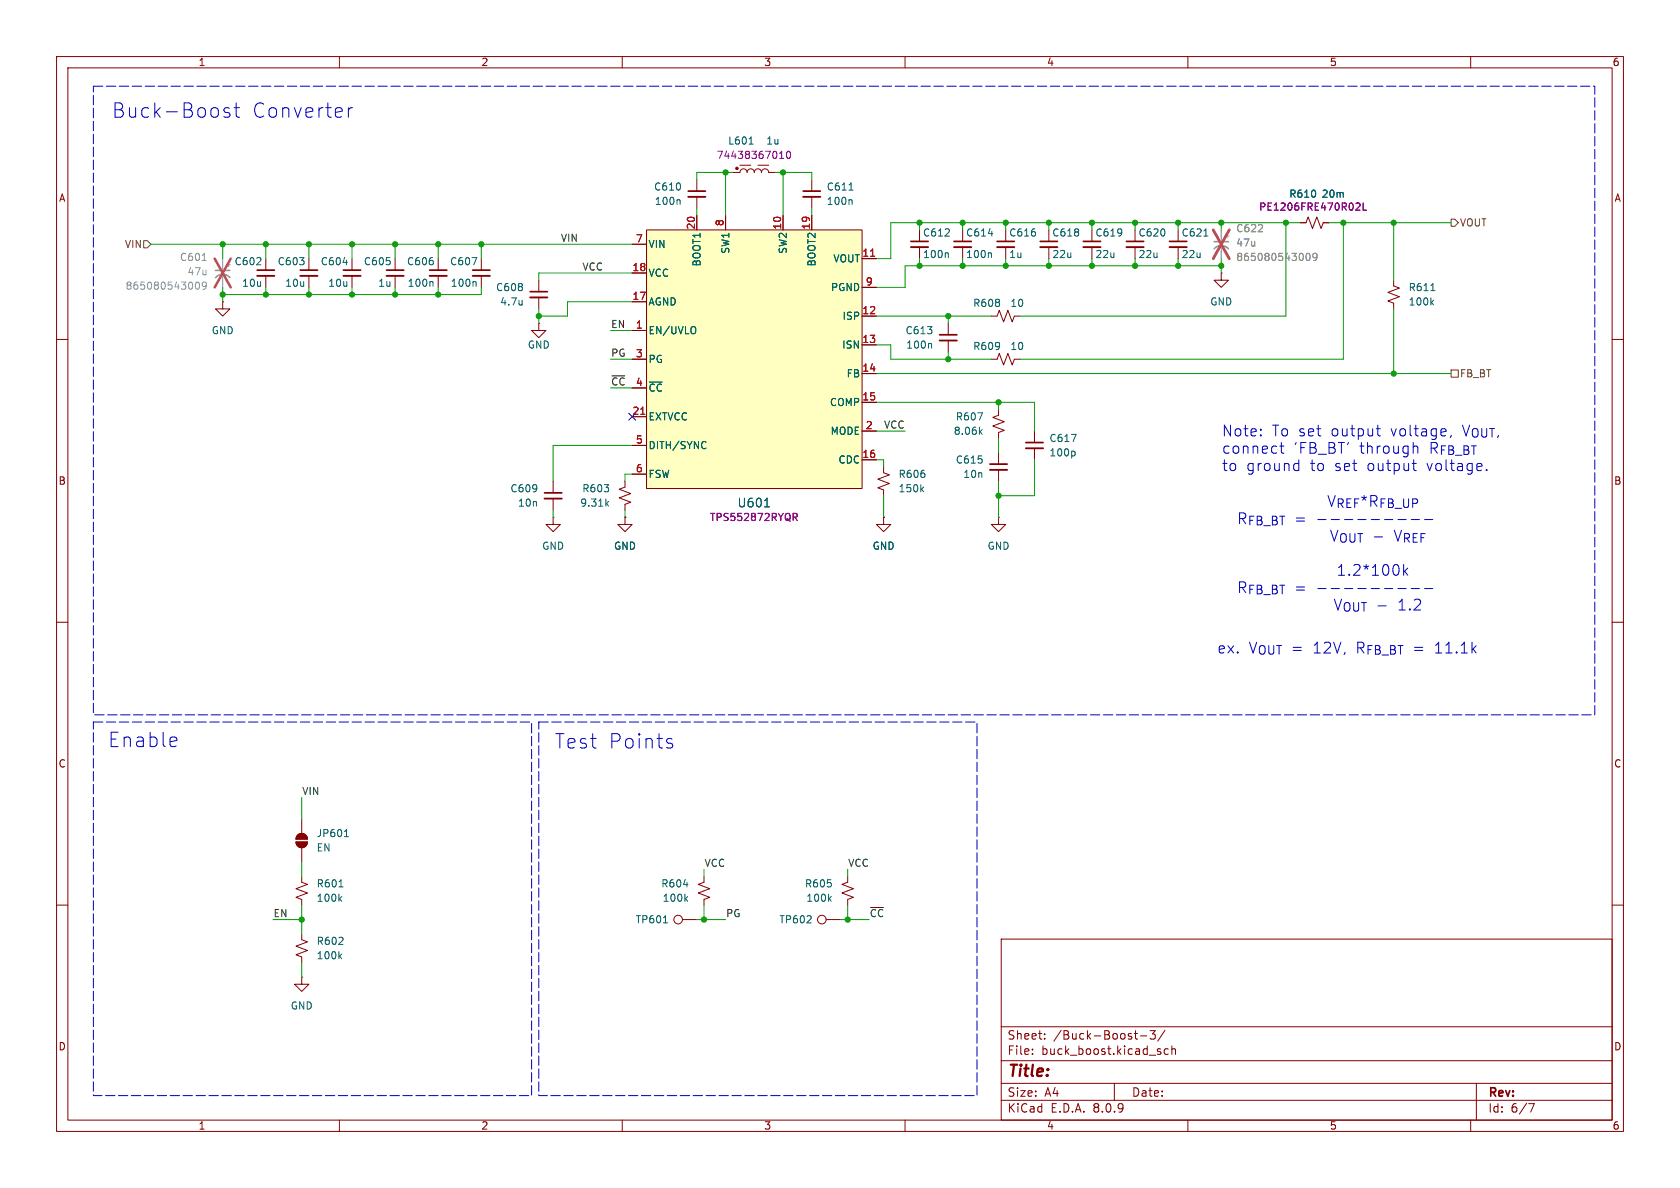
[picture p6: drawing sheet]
<svg xmlns="http://www.w3.org/2000/svg" width="297mm" height="210mm" viewBox="0 0 297 210" stroke-linecap="round" stroke-linejoin="round" font-family="sans-serif">
<g fill="none" stroke="#840000" stroke-width=".18">
<path d="M10 10h277v190h-277zM12 12h273v186h-273zM60 10v2M110 10v2M160 10v2M210 10v2M260 10v2M143.5 31.8v2M143.5 34.8v2M229.9 39.4h1l.4-1 .7 2 .8-2 .8 2 .3-1h1M47 45.7v2.1M47 48.8v2"/>
<path d="M54.6 45.7v2.1M54.6 48.8v2M62.2 45.7v2.1M62.2 48.8v2M77.5 45.7v2.1M77.5 48.8v2M162.6 40.6v2.1M162.6 43.7v2M167.6 57.2v2M170.2 40.6v2.1M170.2 43.7v2M175.3 55.9h1l.4-1 .7 2 .8-2 .7 2 .4-1h1"/>
<path d="M177.8 40.6v2.1M177.8 43.7v2M185.4 40.6v2.1M185.4 43.7v2M193 40.6v2.1M193 43.7v2M200.7 40.6v2.1M200.7 43.7v2M208.3 40.6v2.1M208.3 43.7v2M215.9 48.3v1.2h1.3l-1.3 1.3-1.3-1.3h1.3M215.9 48.3h.1"/>
<path d="M246.4 49.5v1l1 .4-2 .8 2 .8-2 .7 1 .4v1M10 60h2M167.6 60.2v2M175.3 63.5h1l.4-1 .7 2 .8-2 .7 2 .4-1h1M176.5 72.4v1l-1 .4 2 .7-2 .8 2 .8-1 .4v1M182.9 76.2v2M182.9 79.2v2.1M285 60h2M110.5 85.1v1l-1 .4 2 .7-2 .8 2 .8-1 .4v1M156.2 82.6v1l1 .3-2 .8 2 .8-2 .7 1 .4v1M156.2 91.4v1.3h1.3l-1.3 1.3-1.3-1.3h1.3M156.2 91.4h.1"/>
<path d="M176.5 91.4v1.3h1.3l-1.3 1.3-1.2-1.3h1.2M176.5 91.4h.1M176.5 80v2M176.5 83.1v2M10 110h2M285 110h2M52.3 148.8h2.1a1.02 1.02 0 0 1-1.1 1.1 1.02 1.02 0 0 1-1-1.1zM52.6 147.6a1.02 1.02 0 0 1 1.1-.2 1.02 1.02 0 0 1 .7 .9h-2.1zM53.3 154.9v1.1l1.1 .3-2.1 .8 2.1 .8-2.1 .7 1 .4v1M53.3 144.8v2.5M53.3 149.9v2.5M124.5 154.9v1.1l-1.1 .3 2.1 .8-2.1 .8 2.1 .7-1 .4v1"/>
<path d="M149.9 154.9v1.1l-1.1 .3 2.1 .8-2.1 .8 2.1 .7-1 .4v1M10 160h2M53.3 172.7v1.3h1.3l-1.3 1.3-1.2-1.3h1.2M53.3 172.7h.1M53.3 165.1v1l1.1 .4-2.1 .8 2.1 .7-2.1 .8 1 .4v1M120.6 162.6h2.6M146 162.6h2.6M177 166h108v32h-108zM285 160h2M60 198v2M110 198v2M160 198v2"/>
<path d="M177 194.5h108M177 191.5h108M177 187.5h108M177 181.5h108M182.5 186.3v.1M182.5 185.5v.1M184.7 183.6v.1M184.7 182.8v.1M197 191.5v3M200.5 182.7h.6M200.7 182.2v1.3l.4 .2M201.6 183.1h1.1"/>
<path d="M203.3 182.2h.9l-.5 .6 .5 .1v.7l-.2 .1h-.5l-.2-.1M205.2 186v.3M206 182.1l-1.3 2M206.5 185.5l-.4-.1-.3 .3v.4l.2 .2h.5M207.2 185.5l.2-.1 .3 .1 .1 .9M207.2 184.9v1.5M210 198v2M260 198v2M261 191.5v6.5M270.2 195.1h1l-.6 1.5"/>
<circle cx="119.9" cy="162.6" r=".76"/>
<circle cx="145.3" cy="162.6" r=".76"/>
</g>
<g fill="none" stroke="#840000" stroke-width=".33">
<path d="M142 34.8h3M45.5 48.8h3M53.1 48.8h3M60.7 48.8h3.1M75.9 48.8h3.1M161 43.7h3.1M168.7 43.7h3M176.3 43.7h3M183.9 43.7h3M191.5 43.7h3.1M199.1 43.7h3.1M206.8 43.7h3"/>
<path d="M166.1 60.2h3.1M181.4 79.2h3M175 83.1h3.1"/>
</g>
<g fill="none" stroke="#840000" stroke-width=".3">
<path d="M142 33.8h3M45.5 47.8h3M53.1 47.8h3M60.7 47.8h3.1M75.9 47.8h3.1M161 42.7h3.1M166.1 59.2h3.1M168.7 42.7h3M176.3 42.7h3M183.9 42.7h3M191.5 42.7h3.1M199.1 42.7h3.1"/>
<path d="M206.8 42.7h3M181.4 78.2h3M175 82h3.1"/>
</g>
<g fill="none" stroke="#006464" stroke-width=".18">
<path d="M150.1 33.6h.7M150.5 35.3l.1 .2v.6M60.6 46.4h.8M76.4 49.8l.1 .2v.6M167.5 44.7l.2 .2v.6M174.7 41.3h.8M175.1 44.7l.2 .2v.6M212.8 41.7h.8M253 51.4h.7M253.1 53.4l.3 .5M253.4 53.1l-.4 .5M164.5 60.7l.2 .2v.6"/>
<path d="M172.9 73h.8l-.5 1.2M173.3 76.3l.3 .5M173.6 75.9l-.4 .5M189.4 76.8h.8l-.5 1.3M189.8 79.7l.3 .3v.4l-.3 .2M107.2 89l.4 .5M107.6 88.6l-.5 .5M162.9 86.5l.4 .4M163.3 86.1l-.5 .5M59.9 156.8h.7M60 158.8l.4 .5M60.4 158.5l-.5 .5"/>
<path d="M60.9 147.9h.7M61.1 146.8l.2-.2v1.3M120.8 156.4h.8M121.2 158.8l.4 .5M121.6 158.5l-.5 .5M146.6 158.8l.4 .5M147 158.5l-.5 .5M60 169l.4 .5M60.4 168.6l-.5 .5M117.3 163.1h.7"/>
</g>
<g fill="#840000" stroke="#840000" stroke-width=".18">
<path d="M52.3 148.8h2.1a1.02 1.02 0 0 1-1.1 1.1 1.02 1.02 0 0 1-1-1.1z"/>
<path d="M52.6 147.6a1.02 1.02 0 0 1 1.1-.2 1.02 1.02 0 0 1 .7 .9h-2.1z"/>
</g>
<path d="M34.7 49.9h.1a.68 .68 0 0 1 .5 .6 .68 .68 0 0 1-.5 .6 .84 .84 0 0 1-.1-1.2zM36.5 50.4l-.3 .2h-.2l-.2-.2 .1-.5h.3l.2 .1a.84 .84 0 0 1-.3 1.1h-.2M39.4 45.7v2.1M39.4 48.5v2.3M40.1 46.8h.6M40.4 46.5v.6M215.9 40.6v2.1M215.9 43.4v2.3M216.6 41.7h.7M216.9 41.4v.6M231 44.9l.2-.1a.68 .68 0 0 1 .4 .6 .68 .68 0 0 1-.4 .6l-.2-.1-.1-.3zM232.8 45.3l-.2 .3h-.3l-.2-.3 .1-.5h.4l.2 .1a.84 .84 0 0 1-.3 1.1h-.3" fill="none" stroke="#9c9b98" stroke-width=".18"/>
<path d="M38.1 49.1a1.67 1.67 0 0 1 2.5 0M38.1 47.8h2.5M214.6 44a1.67 1.67 0 0 1 2.6 0M214.6 42.7h2.6" fill="none" stroke="#9c9b98" stroke-width=".3"/>
<path d="M38 45.7l2.8 5.1M40.8 45.7l-2.8 5.1M214.5 40.6l2.8 5.1M217.3 40.6l-2.8 5.1" fill="none" stroke="#e75356" stroke-width=".46"/>
<path d="M239.9 35.9h.4l.1 .3-.7 1h.7M241 35.9v1.3h.6" fill="none" stroke="#840084" stroke-width=".18"/>
<path d="M35.8 46h.7" fill="none" stroke="#939391" stroke-width=".18"/>
<path d="M114.3 40.6h38.1v45.8h-38.1z" fill="#ffffc2"/>
<g fill="none" stroke="#840000" stroke-width=".18">
<path d="M123.2 31.8v2M123.2 34.8v2M123.2 38.1v2.5M128.3 38.1v2.5M129.5 30.5h1.3a.63 .63 0 0 1 .6-.7 .63 .63 0 0 1 .7 .7 .63 .63 0 0 1 .6-.7 .63 .63 0 0 1 .6 .7 .63 .63 0 0 1 .7-.7 .63 .63 0 0 1 .6 .7 .63 .63 0 0 1 .7-.7 .63 .63 0 0 1 .6 .7h1.3M130.8 29.2h1.9M134 29.2h1.9M138.4 38.1v2.5M143.5 38.1v2.5M229.9 39.4h1M233.9 39.4h1M39.4 53.3v1.3h1.2l-1.2 1.3-1.3-1.3h1.3"/>
<path d="M39.4 53.3h.1M69.8 45.7v2.1M69.8 48.8v2M85.1 45.7v2.1M85.1 48.8v2M95.2 57.2v1.2h1.3l-1.3 1.3-1.2-1.3h1.2M95.2 57.2h.1M95.2 49.5v2.1M95.2 52.6v2M111.8 58.4h2.5M111.8 53.3h2.5M111.8 48.3h2.5"/>
<path d="M111.8 43.2h2.5M114.3 40.6h38.1v45.8h-38.1zM152.4 45.7h2.5M152.4 55.9h2.5M152.4 50.8h2.5M111.8 73.7h2.5M111.8 63.5h2.5M111.8 68.6h2.5M111.8 78.7h2.5M152.4 61h2.5M152.4 66h2.5M152.4 71.1h2.5"/>
<path d="M152.4 76.2h2.5M97.8 91.4v1.3h1.3l-1.3 1.3-1.3-1.3h1.3M97.8 91.4h.1M97.8 85.1v2M97.8 88.1v2.1M110.5 91.4v1.3h1.3l-1.3 1.3-1.3-1.3h1.3M110.5 91.4h.1M111.8 83.8h2.5M152.4 81.3h2.5M156.2 91.4h.1"/>
</g>
<path d="M120.1 35.3l.1 .2v.6M132.4 25.5h.8M83.4 45.5h.9l-.6 1.3M84 49.8l.2 .2v.6M92.3 53.1v.8M92.3 53.8l-.1 .1M122.8 57.8a.9 .9 0 0 1 0 1.1M124.6 78l.2 .2M124.8 79.2l-.2 .1M135.2 89.6h.8" fill="none" stroke="#006464" stroke-width=".18"/>
<path d="M153.9 45.3h.7M113.3 73.2h.7" fill="none" stroke="#a90000" stroke-width=".18"/>
<path d="M137.8 28h.8M137.9 27l.3-.3v1.3M139.2 26.9l.1-.2a.68 .68 0 0 1 .5 .7 .68 .68 0 0 1-.5 .6l-.1-.1-.2-.4zM239.9 35.9h.4l.1 .3-.7 1h.7M241 35.9v1.3h.6M140.2 90.7h.5l.2 .3-.1 .4h-.6M140.5 91.4l.4 .6" fill="none" stroke="#840084" stroke-width=".18"/>
<path d="M121.7 34.8h3M68.3 48.8h3.1M83.6 48.8h3M93.7 52.6h3.1M96.3 88.1h3" fill="none" stroke="#840000" stroke-width=".33"/>
<path d="M121.7 33.8h3M68.3 47.8h3.1M83.6 47.8h3M93.7 51.6h3.1M96.3 87.1h3" fill="none" stroke="#840000" stroke-width=".3"/>
<circle cx="130.3" cy="29.8" r=".22" fill="#840000" stroke="#840000" stroke-width=".18"/>
<path d="M256.5 38.7h.7l.6 .7-.6 .6h-.7zM25.4 42.5h.6l.7 .7-.7 .6h-.6zM256.5 65.4h1.3v1.3h-1.3z" fill="none" stroke="#725600" stroke-width=".18"/>
<g fill="none" stroke="#0000c2" stroke-width=".18">
<path d="M40.5 19.2l-.6-.2-.3 .4 .1 .4 .8 .2 .2 .2-.2 .4-.2 .1-.7-.1M41.4 19h1M41.8 18.2v2.2l.1 .2 .5 .1M61.6 19v1.7M62.3 19a.65 .65 0 0 0-.7 .5M222.9 76.9l.1 .1-.1 .1M222.9 75.9l.1 .1-.1 .1M226.3 78.9h.7M226.5 78.2v1.7l.1 .1 .4 .1M243.3 75.8h.7M243.6 75.2v1.6l.1 .2 .3 .1M250.1 78.9h-.2"/>
<path d="M250.4 78.9l.3 .2v1M256.5 77l-.1 .3M229.1 81.9l.5 .1M229.6 81.3v1.9M229.6 83.1l-.5 .1M235.2 93.7l.7 1.9 .6-1.9M237.4 94.3l-.2 .1a.97 .97 0 0 0 .2 1.4 .51 .51 0 0 0 .6-.5l-.1-.8-.3-.2M238.7 94.3v1.3l.3 .2h.4l.1-.2v-1.3M240.1 91.8h1.4M240.5 94.3v1.5M242.4 91.8h1.5M243 94.9h1.4"/>
<path d="M244.8 91.8h1.4M247.1 91.8h1.5M249.5 91.8h1.4M249.7 81.9h.7M249.9 82.9l.1 .2 .4 .1M251.9 91.8h1.4M262.8 83l.1 .1-.1 .1M262.8 83l-.1 .1 .1 .1M262.8 83v.2M235.9 105.9l.6 1.9 .7-1.9M238 106.5l-.1 .1a.97 .97 0 0 0 .1 1.4 .51 .51 0 0 0 .7-.5l-.1-.8-.3-.2M239.3 106.5v1.3l.3 .2h.4l.2-.2v-1.3"/>
<path d="M240.1 104h1.4M240.7 106.5h.9M241.1 106.5v1.5M242.4 104h1.5M243.6 107.1h1.5M244.8 104h1.4M247.1 104h1.5M248.3 101l.6 .7M248.9 100.4l-.8 .8M249.5 104h1.4M251.9 104h1.4M31.1 130.4l.2 .5-1.2 .2"/>
<path d="M118.2 131.4l.6 .1 .1 .4-.3 .3h-.5M118.2 130.5l.6 .2"/>
</g>
<path d="M16.5 15.2h265.4v111.2h-265.4zM16.5 127.6h77.5v66.1h-77.5zM95.2 127.6h77.5v66.1h-77.5z" fill="none" stroke="#0000c2" stroke-width=".18" stroke-dasharray="1.7 .6"/>
<g fill="none" stroke="#009600" stroke-width=".18">
<path d="M123.2 36.8v1.3M128.3 30.5v7.6M129.5 30.5h-6.3v1.3M137.2 30.5h6.3v1.3M138.4 30.5v7.6M143.5 36.8v1.3M162.6 39.4v1.2M170.2 39.4v1.2M177.8 39.4v1.2M185.4 39.4v1.2M193 39.4v1.2M200.7 39.4v1.2"/>
<path d="M208.3 39.4v1.2M215.9 39.4v1.2M227.3 39.4v16.5h-47M229.9 39.4h-72.4v6.3h-2.6M234.9 39.4h21.6M237.5 39.4v24.1h-57.2M246.4 39.4v10.1M26.7 43.2h85.1M39.4 43.2v2.5M39.4 50.8v2.5M47 43.2v2.5M47 50.8v1.3"/>
<path d="M54.6 43.2v2.5M54.6 50.8v1.3M62.2 43.2v2.5M62.2 50.8v1.3M69.8 43.2v2.5M69.8 50.8v1.3M77.5 43.2v2.5M77.5 50.8v1.3M85.1 50.8v1.3h-45.7M85.1 43.2v2.5M95.2 54.6v2.6M107.9 58.4h3.9"/>
<path d="M111.8 53.3h-11.5v2.6h-5.1M111.8 48.3h-16.6v1.2M154.9 55.9h20.4M162.6 45.7v1.3M167.6 55.9v1.3M170.2 45.7v1.3M177.8 45.7v1.3M185.4 45.7v1.3M193 45.7v1.3M200.7 45.7v1.3M208.3 45.7v1.3M215.9 45.7v2.6"/>
<path d="M215.9 47h-55.9v3.8h-5.1M246.4 54.6v11.4M107.9 68.6h3.9M107.9 63.5h3.9M111.8 78.7h-14v6.4M154.9 61h2.6v2.5h17.8M154.9 71.1h28v5.1M154.9 66h101.6M154.9 76.2h5.1M167.6 62.2v1.3M176.5 71.1v1.3M176.5 77.5v2.5"/>
<path d="M97.8 90.2v1.2M110.5 90.2v1.2M111.8 83.8h-1.3v1.3M154.9 81.3h1.3v1.3M156.2 87.6v3.8M176.5 85.1v6.3M182.9 81.3v6.3h-6.4M53.3 141v3.8M53.3 152.4v2.5M124.5 153.7v1.2M149.9 153.7v1.2M48.3 162.6h5"/>
<path d="M53.3 160v5.1M53.3 170.2v2.5M123.2 162.6h5.1M124.5 160v2.6M148.6 162.6h5.1M149.9 160v2.6"/>
</g>
<path d="M111.2 73.1l1.2 1.2M112.4 73.1l-1.2 1.2" fill="none" stroke="#000084" stroke-width=".18"/>
<path d="M215.9 40.6v1.3M215.9 44.5v1.2M231 44.9l.2-.1a.68 .68 0 0 1 .4 .6 .68 .68 0 0 1-.4 .6l-.2-.1-.1-.3zM232.8 45.3l-.2 .3h-.3l-.2-.3 .1-.5h.4l.2 .1a.84 .84 0 0 1-.3 1.1h-.3" fill="none" stroke="#9c9b98" stroke-width=".18"/>
<path d="M214.5 40.6l2.8 5.1M217.3 40.6l-2.8 5.1" fill="none" stroke="#e75356" stroke-width=".46"/>
<g fill="#009600" stroke="#009600" stroke-width=".18">
<circle cx="208.3" cy="47" r=".46"/>
<circle cx="208.3" cy="39.4" r=".46"/>
<circle cx="227.3" cy="39.4" r=".46"/>
<circle cx="215.9" cy="39.4" r=".46"/>
<circle cx="215.9" cy="47" r=".46"/>
<circle cx="185.4" cy="47" r=".46"/>
<circle cx="193" cy="39.4" r=".46"/>
<circle cx="200.7" cy="39.4" r=".46"/>
<circle cx="193" cy="47" r=".46"/>
<circle cx="200.7" cy="47" r=".46"/>
<circle cx="176.5" cy="71.1" r=".46"/>
<circle cx="167.6" cy="63.5" r=".46"/>
<circle cx="167.6" cy="55.9" r=".46"/>
<circle cx="176.5" cy="87.6" r=".46"/>
<circle cx="246.4" cy="39.4" r=".46"/>
<circle cx="237.5" cy="39.4" r=".46"/>
<circle cx="246.4" cy="66" r=".46"/>
<circle cx="185.4" cy="39.4" r=".46"/>
<circle cx="177.8" cy="39.4" r=".46"/>
<circle cx="170.2" cy="39.4" r=".46"/>
<circle cx="170.2" cy="47" r=".46"/>
<circle cx="177.8" cy="47" r=".46"/>
<circle cx="85.1" cy="43.2" r=".46"/>
<circle cx="77.5" cy="52.1" r=".46"/>
<circle cx="162.6" cy="47" r=".46"/>
<circle cx="162.6" cy="39.4" r=".46"/>
<circle cx="138.4" cy="30.5" r=".46"/>
<circle cx="128.3" cy="30.5" r=".46"/>
<circle cx="95.2" cy="55.9" r=".46"/>
<circle cx="54.6" cy="52.1" r=".46"/>
<circle cx="149.9" cy="162.6" r=".46"/>
<circle cx="62.2" cy="43.2" r=".46"/>
<circle cx="62.2" cy="52.1" r=".46"/>
<circle cx="54.6" cy="43.2" r=".46"/>
<circle cx="69.8" cy="43.2" r=".46"/>
<circle cx="69.8" cy="52.1" r=".46"/>
<circle cx="77.5" cy="43.2" r=".46"/>
<circle cx="39.4" cy="52.1" r=".46"/>
<circle cx="39.4" cy="43.2" r=".46"/>
<circle cx="47" cy="43.2" r=".46"/>
<circle cx="47" cy="52.1" r=".46"/>
<circle cx="53.3" cy="162.6" r=".46"/>
<circle cx="124.5" cy="162.6" r=".46"/>
</g>
<g font-size="3.5" fill="#0000c2">
<text x="19.8" y="21.1">Buck-Boost</text>
<text x="44.5" y="21.1">Converter</text>
<text x="19.1" y="132.3">Enable</text>
<text x="98" y="132.6">Test</text>
<text x="107.5" y="132.6">Points</text>
</g>
<text font-size="2.8" fill="#840000" x="178" y="190.9">Title:</text>
<g font-size="2.7" fill="#0000c2">
<text x="215.9" y="77.4">Note:</text>
<text x="224.8" y="77.4">To set</text>
<text x="235.3" y="77.4">output</text>
<text x="245.9" y="77.4">voltage,</text>
<text x="258.6" y="77.4">V_{OUT},</text>
<text x="215.9" y="80.4">connect</text>
<text x="215.9" y="83.5">to</text>
<text x="220.2" y="83.5">ground</text>
<text x="228.6" y="80.4">'FB_BT'</text>
<text x="231.6" y="83.5">to</text>
<text x="235.9" y="83.5">set</text>
<text x="240.3" y="80.4">through</text>
<text x="241.7" y="83.5">output</text>
<text x="252.3" y="83.5">voltage.</text>
<text x="252.7" y="80.4">R_{FB_BT}</text>
<text x="235.3" y="89.8">V_{REF}*R_{FB_UP}</text>
<text x="218.6" y="92.9">R_{FB_BT} ---------</text>
<text x="228.8" y="92.9">=</text>
<text x="246.4" y="95.9">V_{REF}</text>
<text x="218.6" y="105.1">R_{FB_BT} ---------</text>
<text x="228.8" y="105.1">=</text>
<text x="237" y="102">1.2*100k</text>
<text x="247.1" y="108.1">1.2</text>
<text x="215.1" y="115.7">ex.</text>
<text x="220.8" y="115.7">V_{OUT} 12V,</text>
<text x="228.3" y="115.7">=</text>
<text x="239.9" y="115.7">R_{FB_BT} 11.1k</text>
<text x="250" y="115.7">=</text>
</g>
<text font-size="2.1" fill="#006464" x="130.3" y="89.9">U601</text>
<g font-size="2.1" fill="#840000">
<text x="178" y="184">Sheet:</text>
<text x="186.2" y="184">/Buck-Boost-3/</text>
<text x="178" y="186.7">File:</text>
<text x="184.1" y="186.7">buck_boost.kicad_sch</text>
<text x="178" y="196.9">KiCad</text>
<text x="178" y="194.1">Size:</text>
<text x="184.7" y="194.1">A4</text>
<text x="185.7" y="196.9">E.D.A.</text>
<text x="193.3" y="196.9">8.0.9</text>
<text x="200" y="194.1">Date:</text>
<text x="263" y="194.3">Rev:</text>
<text x="263" y="196.9">Id:</text>
<text x="267.1" y="196.9">6/7</text>
</g>
<g font-size="1.8" fill="#840000">
<text x="35" y="11.9">1</text>
<text x="85" y="11.9">2</text>
<text x="135" y="11.9">3</text>
<text x="185" y="11.9">4</text>
<text x="235" y="11.9">5</text>
<text x="285" y="11.9">6</text>
<text x="10.3" y="35.9">A</text>
<text x="285.3" y="35.9">A</text>
<text x="10.3" y="85.9">B</text>
<text x="285.3" y="85.9">B</text>
<text x="10.3" y="135.9">C</text>
<text x="285.3" y="135.9">C</text>
<text x="10.3" y="185.9">D</text>
<text x="285.3" y="185.9">D</text>
<text x="35" y="199.9">1</text>
<text x="85" y="199.9">2</text>
<text x="135" y="199.9">3</text>
<text x="185" y="199.9">4</text>
<text x="235" y="199.9">5</text>
<text x="285" y="199.9">6</text>
</g>
<g font-size="1.8" fill="#840084">
<text x="126.6" y="28.3">74438367010</text>
<text x="222.5" y="37.4">PE1206FRE470R02L</text>
<text x="125.4" y="92.3">TPS552872RYQR</text>
</g>
<g font-size="1.8" fill="#006464">
<text x="128.6" y="25.8">L601</text>
<text x="135.4" y="25.8">1u</text>
<text x="115.5" y="33.9">C610</text>
<text x="146.1" y="33.9">C611</text>
<text x="227.8" y="35.2">R610</text>
<text x="233.6" y="35.2">20m</text>
<text x="115.7" y="36.4">100n</text>
<text x="146.1" y="36.4">100n</text>
<text x="41.4" y="47.1">C602</text>
<text x="49" y="47.1">C603</text>
<text x="56.6" y="47.1">C604</text>
<text x="64.2" y="47.1">C605</text>
<text x="71.9" y="47.1">C606</text>
<text x="79.5" y="47.1">C607</text>
<text x="114.6" y="44">VIN</text>
<text x="124.1" y="47.2" transform="rotate(-90 124.1 47.2)">BOOT1</text>
<text x="129.1" y="45" transform="rotate(-90 129.1 45)">SW1</text>
<text x="139.3" y="45" transform="rotate(-90 139.3 45)">SW2</text>
<text x="144.4" y="47.2" transform="rotate(-90 144.4 47.2)">BOOT2</text>
<text x="147.2" y="46.6">VOUT</text>
<text x="163.1" y="42">C612</text>
<text x="163.1" y="45.8">100n</text>
<text x="170.7" y="42">C614</text>
<text x="170.7" y="45.8">100n</text>
<text x="178.3" y="42">C616</text>
<text x="178.3" y="45.8">1u</text>
<text x="185.9" y="42">C618</text>
<text x="185.9" y="45.8">22u</text>
<text x="193.6" y="42">C619</text>
<text x="193.6" y="45.8">22u</text>
<text x="201.2" y="42">C620</text>
<text x="201.2" y="45.8">22u</text>
<text x="208.8" y="42">C621</text>
<text x="208.8" y="45.8">22u</text>
<text x="42.7" y="50.9">10u</text>
<text x="50.3" y="50.9">10u</text>
<text x="57.9" y="50.9">10u</text>
<text x="66.8" y="50.9">1u</text>
<text x="72" y="50.9">100n</text>
<text x="79.6" y="50.9">100n</text>
<text x="87.6" y="51.7">C608</text>
<text x="114.6" y="49.1">VCC</text>
<text x="146.8" y="51.7">PGND</text>
<text x="248.9" y="51.7">R611</text>
<text x="37.3" y="59.3">GND</text>
<text x="88.3" y="54.2">4.7u</text>
<text x="114.6" y="59.3">EN/UVLO</text>
<text x="114.6" y="54.2">AGND</text>
<text x="148.9" y="56.7">ISP</text>
<text x="160" y="59.3">C613</text>
<text x="171.9" y="54.5">R608</text>
<text x="178.5" y="54.5">10</text>
<text x="213.9" y="54.2">GND</text>
<text x="248.9" y="54.2">100k</text>
<text x="93.2" y="61.8">GND</text>
<text x="114.6" y="64.4">PG</text>
<text x="148.8" y="61.8">ISN</text>
<text x="160.1" y="61.8">100n</text>
<text x="171.9" y="62.1">R609</text>
<text x="178.5" y="62.1">10</text>
<text x="114.6" y="69.4">~{CC}</text>
<text x="146.6" y="72">COMP</text>
<text x="149.6" y="66.9">FB</text>
<text x="114.6" y="74.5">EXTVCC</text>
<text x="146.7" y="77.1">MODE</text>
<text x="168.5" y="77.1">8.06k</text>
<text x="168.9" y="74.5">R607</text>
<text x="114.6" y="79.6">DITH/SYNC</text>
<text x="148.1" y="82.1">CDC</text>
<text x="168.9" y="82.1">C615</text>
<text x="185.4" y="78.3">C617</text>
<text x="185.4" y="80.9">100p</text>
<text x="90.1" y="87.2">C609</text>
<text x="91.5" y="89.8">10n</text>
<text x="102.5" y="89.8">9.31k</text>
<text x="102.8" y="87.2">R603</text>
<text x="114.6" y="84.7">FSW</text>
<text x="158.8" y="84.7">R606</text>
<text x="158.8" y="87.2">150k</text>
<text x="170.2" y="84.7">10n</text>
<text x="95.8" y="97.4">GND</text>
<text x="108.5" y="97.4">GND</text>
<text x="154.2" y="97.4">GND</text>
<text x="174.5" y="97.4">GND</text>
<text x="55.9" y="148.2">JP601</text>
<text x="55.9" y="150.7">EN</text>
<text x="55.9" y="157.1">R601</text>
<text x="55.9" y="159.6">100k</text>
<text x="116.8" y="157.1">R604</text>
<text x="117.1" y="159.6">100k</text>
<text x="142.2" y="157.1">R605</text>
<text x="142.5" y="159.6">100k</text>
<text x="55.9" y="167.2">R602</text>
<text x="112.3" y="163.4">TP601</text>
<text x="137.7" y="163.4">TP602</text>
<text x="55.9" y="169.8">100k</text>
<text x="51.3" y="178.7">GND</text>
</g>
<g font-size="1.8" fill="#a90000">
<text x="122.9" y="40.7" transform="rotate(-90 122.9 40.7)">20</text>
<text x="128" y="40.1" transform="rotate(-90 128 40.1)">8</text>
<text x="138.2" y="40.7" transform="rotate(-90 138.2 40.7)">10</text>
<text x="143.3" y="40.7" transform="rotate(-90 143.3 40.7)">19</text>
<text x="112.3" y="42.9">7</text>
<text x="152.4" y="45.5">11</text>
<text x="111.7" y="53.1">17</text>
<text x="111.7" y="48">18</text>
<text x="153" y="50.5">9</text>
<text x="112.3" y="58.2">1</text>
<text x="152.4" y="55.6">12</text>
<text x="112.3" y="63.2">3</text>
<text x="152.4" y="60.7">13</text>
<text x="152.4" y="65.8">14</text>
<text x="112.3" y="68.3">4</text>
<text x="152.4" y="70.9">15</text>
<text x="111.7" y="73.4">21</text>
<text x="153" y="75.9">2</text>
<text x="112.3" y="78.5">5</text>
<text x="112.3" y="83.6">6</text>
<text x="152.4" y="81">16</text>
</g>
<g font-size="1.8" fill="#939391">
<text x="218.4" y="41.3">C622</text>
<text x="31.7" y="46.3">C601</text>
<text x="218.4" y="43.8">47u</text>
<text x="33" y="48.9">47u</text>
</g>
<g font-size="1.8" fill="#725600">
<text x="258" y="40.2">VOUT</text>
<text x="22" y="44">VIN</text>
<text x="258" y="66.9">FB_BT</text>
</g>
<g font-size="1.8" fill="#0f0f0f">
<text x="99.1" y="42.8">VIN</text>
<text x="102.9" y="47.9">VCC</text>
<text x="107.9" y="58.1">EN</text>
<text x="107.9" y="63.2">PG</text>
<text x="107.9" y="68.2">~{CC}4</text>
<text x="156.2" y="75.9">VCC</text>
<text x="53.3" y="140.6">VIN</text>
<text x="124.5" y="153.3">VCC</text>
<text x="149.9" y="153.3">VCC</text>
<text x="48.3" y="162.2">EN</text>
<text x="128.3" y="162.2">PG</text>
<text x="153.7" y="162.2">~{CC}</text>
</g>
<g font-size="1.8" fill="#9c9b98">
<text x="218.4" y="46.3">865080543009</text>
<text x="22.1" y="51.4">865080543009</text>
</g>
</svg>
